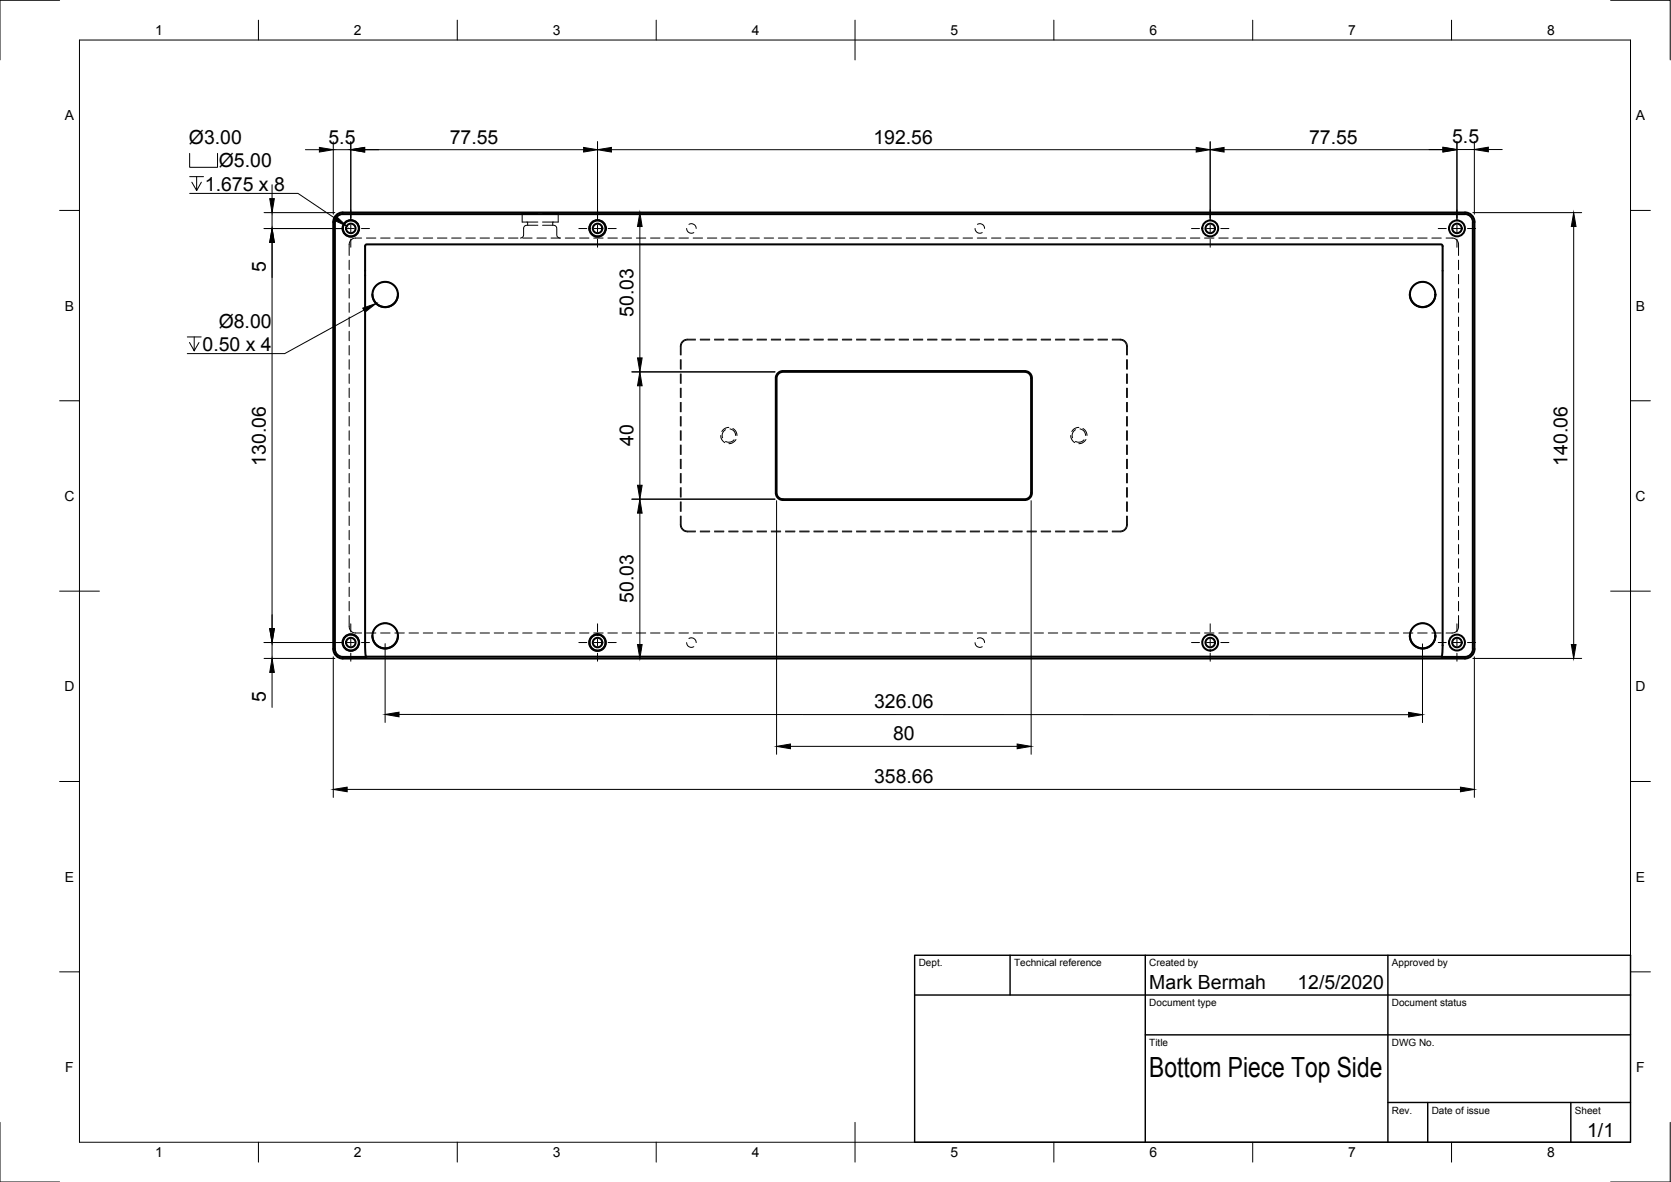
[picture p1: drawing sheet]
<svg xmlns="http://www.w3.org/2000/svg" width="420mm" height="297mm" viewBox="0 0 420 297" stroke-linecap="round" stroke-linejoin="round" font-family="sans-serif">
<!-- layer: Visible -->
<g fill="none" stroke="#000" stroke-width=".51">
<path d="M86.2 53.4h282.1M86.2 53.4a2.4 2.4 0 0 0-2.4 2.4v107.3M368.4 53.4a2.4 2.4 0 0 1 2.4 2.4l-.1 107.3M370.3 55.8v107.3M370.4 55.8a2 2 0 0 0-2-2h-282.2a1.96 1.96 0 0 0-2 2v107.3M93.6 74a3.2 3.2 0 0 0 3.2 3.2 3.2 3.2 0 0 0 3.3-3.2M354.5 74a3.2 3.2 0 0 0 3.2 3.2 3.2 3.2 0 0 0 3.2-3.2M195.5 93.8l1.2-.6h61.2l.5 .2 .7 .6 .4 .9v29.1l-.2 .6-.6 .8-.9 .3h-61.1l-.5-.2-.8-.6-.3-.9v-29.1zM195.6 94l.6-.4 .7-.2h60.8l.6 .2 .7 .5 .3 .8v29l-.2 .6-.7 .8-.7 .2h-60.8l-.8-.2-.6-.6-.2-.8v-29zM93.6 159.8a3.2 3.2 0 0 0 3.2 3.1 3.2 3.2 0 0 0 3.3-3.1M354.5 159.8a3.2 3.2 0 0 0 3.2 3.1 3.2 3.2 0 0 0 3.2-3.1M83.8 163.1a2.4 2.4 0 0 0 2.4 2.4h282.2a2.4 2.4 0 0 0 2.4-2.4"/>
<path d="M84.2 163.1a2 2 0 0 0 2 2h5.8M92 165.1l-.2-2.4v-100.9l.4-.4 270.3 .1 .2 .3v100.9l-.2 2.4M370.4 163.1a2 2 0 0 1-2.1 2h-276.3"/>
<circle cx="88.2" cy="57.4" r="2.09"/>
<circle cx="88.2" cy="57.4" r="1.2"/>
<circle cx="88.2" cy="57.4" r="2"/>
<circle cx="150.3" cy="57.4" r="2.09"/>
<circle cx="150.3" cy="57.4" r="1.2"/>
<circle cx="150.3" cy="57.4" r="2"/>
<circle cx="304.3" cy="57.4" r="1.2"/>
<circle cx="304.3" cy="57.4" r="2"/>
<circle cx="366.3" cy="57.4" r="1.2"/>
<circle cx="366.3" cy="57.4" r="2"/>
<circle cx="96.9" cy="74" r="3.2"/>
<circle cx="357.7" cy="74" r="3.2"/>
<circle cx="96.9" cy="159.8" r="3.2"/>
<circle cx="357.7" cy="159.8" r="3.2"/>
<circle cx="88.2" cy="161.5" r="2.09"/>
<circle cx="88.2" cy="161.5" r="1.2"/>
<circle cx="88.2" cy="161.5" r="2"/>
<circle cx="150.2" cy="161.5" r="2.08"/>
<circle cx="150.2" cy="161.5" r="2"/>
<circle cx="150.3" cy="161.5" r="1.2"/>
<circle cx="304.3" cy="161.5" r="2"/>
<circle cx="304.3" cy="161.5" r="1.2"/>
<circle cx="366.3" cy="161.5" r="1.2"/>
<circle cx="366.3" cy="161.5" r="2"/>
</g>
<!-- layer: Hidden -->
<g fill="none" stroke="#000" stroke-width=".25">
<path d="M90.9 59.8h-1.5a1.57 1.57 0 0 0-1.6 1.6v2.8M92.1 59.8h2.4M95.7 59.8h2.4M99.3 59.8h2.4M102.8 59.8h2.4M106.4 59.8h2.4M110 59.8h2.4M113.6 59.8h2.4M117.1 59.8h2.4M120.7 59.8h2.4M124.3 59.8h2.4M127.8 59.8h2.4"/>
<path d="M131.1 53.4l.2 .2h3.9M131.3 53.6v2.2h3.9M131.4 59.8h2.4M132.7 55.8v.8M135 59.8h2.4M135.2 56.6h-2.7a.79 .79 0 0 0-.8 .8l-.1 1.9-.2 .3-.5 .2M136.4 56.6h2.8a.79 .79 0 0 1 .8 .8v1.9l.3 .3 .5 .2M138.6 59.8h2.3M139 55.8v.8M140.4 53.6v2.2h-4M140.6 53.4l-.2 .2h-4M142.1 59.8h2.4"/>
<path d="M145.7 59.8h2.4M149.3 59.8h2.4M152.8 59.8h2.4M156.4 59.8h2.4M160 59.8h2.4M163.6 59.8h2.3M167.1 59.8h2.4M170.7 59.8h2.4M172.7 57.4a1.2 1.2 0 0 0 1.8 1M173.2 56.4a1.23 1.23 0 0 1 1.8 1M174.3 59.8h2.4M177.9 59.8h2.3"/>
<path d="M181.4 59.8h2.4M185 59.8h2.4M188.6 59.8h2.3M192.2 59.8h2.3M195.7 59.8h2.4M199.3 59.8h2.4M202.9 59.8h2.3M206.4 59.8h2.4M210 59.8h2.4M213.6 59.8h2.4M217.1 59.8h2.4M220.7 59.8h2.4"/>
<path d="M224.3 59.8h2.4M227.9 59.8h2.4M231.4 59.8h2.4M235 59.8h2.4M238.6 59.8h2.4M242.1 59.8h2.4M245.2 57.4a1.2 1.2 0 0 0 1.8 1M245.7 59.8h2.4M245.8 56.4a1.21 1.21 0 0 1 1.8 1M249.3 59.8h2.4M252.9 59.8h2.3M256.4 59.8h2.4"/>
<path d="M260 59.8h2.4M263.6 59.8h2.4M267.1 59.8h2.4M270.7 59.8h2.4M274.3 59.8h2.4M277.9 59.8h2.3M281.4 59.8h2.4M285 59.8h2.4M288.6 59.8h2.4M292.2 59.8h2.3M295.7 59.8h2.4M299.3 59.8h2.4"/>
<path d="M302.9 59.8h2.3M306.5 59.8h2.3M310 59.8h2.4M313.6 59.8h2.4M317.2 59.8h2.3M320.7 59.8h2.4M324.3 59.8h2.4M327.9 59.8h2.4M331.4 59.8h2.4M335 59.8h2.4M338.6 59.8h2.4M342.2 59.8h2.4"/>
<path d="M345.7 59.8h2.4M349.3 59.8h2.4M352.9 59.8h2.4M356.4 59.8h2.4M360 59.8h2.4M363.6 59.8h1.5a1.57 1.57 0 0 1 1.6 1.6v2.8M87.8 65.4v2.4M87.8 69v2.3M87.8 72.5v2.4M87.8 76.1v2.4M87.8 79.7v2.3M94.7 71.7l-.7 .8-.4 1.5"/>
<path d="M95.7 71l1.1-.2 1.2 .2M99 71.7l.7 .8 .3 1.5M355.5 71.7l-.7 .8-.3 1.5M356.5 71l1.2-.2 1.2 .2M359.9 71.7l.7 .8 .3 1.5M366.7 65.4v2.4M366.7 69v2.3M366.7 72.5v2.4M366.7 76.1v2.4M366.7 79.7v2.3M87.8 83.3v2.3M87.8 86.8v2.4"/>
<path d="M87.8 90.4v2.4M87.8 94v2.4M87.8 97.5v2.4M171.1 90.4v2.4M171.1 94v2.4M171.1 97.5v2.4M171.3 90.4v2.4M171.3 94v2.4M171.3 97.5v2.4M174.9 85.2h-2a1.79 1.79 0 0 0-1.8 1.8v2.2M174.9 85.4h-2a1.63 1.63 0 0 0-1.6 1.6v2.2M176.1 85.2h2.4"/>
<path d="M176.1 85.4h2.4M179.6 85.2h2.4M179.6 85.4h2.4M183.2 85.2h2.4M183.2 85.4h2.4M186.8 85.2h2.4M186.8 85.4h2.4M190.4 85.2h2.3M190.4 85.4h2.3M193.9 85.2h2.4M193.9 85.4h2.4M197.5 85.2h2.4"/>
<path d="M197.5 85.4h2.4M201.1 85.2h2.4M201.1 85.4h2.4M204.6 85.2h2.4M204.6 85.4h2.4M208.2 85.2h2.4M208.2 85.4h2.4M211.8 85.2h2.4M211.8 85.4h2.4M215.3 85.2h2.4M215.3 85.4h2.4M218.9 85.2h2.4"/>
<path d="M218.9 85.4h2.4M222.5 85.2h2.4M222.5 85.4h2.4M226.1 85.2h2.4M226.1 85.4h2.4M229.7 85.2h2.3M229.7 85.4h2.3M233.2 85.2h2.4M233.2 85.4h2.4M236.8 85.2h2.4M236.8 85.4h2.4M240.4 85.2h2.3"/>
<path d="M240.4 85.4h2.3M243.9 85.2h2.4M243.9 85.4h2.4M247.5 85.2h2.4M247.5 85.4h2.4M251.1 85.2h2.4M251.1 85.4h2.4M254.7 85.2h2.3M254.7 85.4h2.3M258.2 85.2h2.4M258.2 85.4h2.4M261.8 85.2h2.4"/>
<path d="M261.8 85.4h2.4M265.4 85.2h2.4M265.4 85.4h2.4M268.9 85.2h2.4M268.9 85.4h2.4M272.5 85.2h2.4M272.5 85.4h2.4M276.1 85.2h2.4M276.1 85.4h2.4M279.7 85.2h2a1.81 1.81 0 0 1 1.8 1.8v2.2M279.7 85.4h2a1.63 1.63 0 0 1 1.6 1.6v2.2M283.3 90.4v2.4"/>
<path d="M283.3 94v2.4M283.3 97.5v2.4M283.5 90.4v2.4M283.5 94v2.4M283.5 97.5v2.4M366.7 83.3v2.3M366.7 86.8v2.4M366.7 90.4v2.4M366.7 94v2.4M366.7 97.5v2.4M87.8 101.1v2.4M87.8 104.7v2.4"/>
<path d="M87.8 108.3v2.3M87.8 111.8v2.4M87.8 115.4v2.4M87.8 119v2.4M171.1 101.1v2.4M171.1 104.7v2.4M171.1 108.3v2.3M171.1 111.8v2.4M171.1 115.4v2.4M171.1 119v2.4M171.3 101.1v2.4M171.3 104.7v2.4"/>
<path d="M171.3 108.3v2.3M171.3 111.8v2.4M171.3 115.4v2.4M171.3 119v2.4M182.4 108a1.64 1.64 0 0 0-.7 2M183.6 107.8a1.66 1.66 0 0 1 1.4 1.6M184.6 110.5a1.69 1.69 0 0 1-2.2 .4M270.4 108a1.68 1.68 0 0 0-.7 2M271.5 107.8a1.65 1.65 0 0 1 1.5 1.6M272.6 110.5a1.68 1.68 0 0 1-2.2 .4M283.3 101.1v2.4M283.3 104.7v2.4"/>
<path d="M283.3 108.3v2.3M283.3 111.8v2.4M283.3 115.4v2.4M283.3 119v2.4M283.5 101.1v2.4M283.5 104.7v2.4M283.5 108.3v2.3M283.5 111.8v2.4M283.5 115.4v2.4M283.5 119v2.4M366.7 101.1v2.4M366.7 104.7v2.4"/>
<path d="M366.7 108.3v2.3M366.7 111.8v2.4M366.7 115.4v2.4M366.7 119v2.4M87.8 122.5v2.4M87.8 126.1v2.4M87.8 129.7v2.4M87.8 133.3v2.3M87.8 136.8v2.4M171.1 129.7v2.2a1.81 1.81 0 0 0 1.8 1.8h2M171.1 122.5v2.4M171.1 126.1v2.4"/>
<path d="M171.3 129.7v2.2a1.63 1.63 0 0 0 1.6 1.6h2M171.3 122.5v2.4M171.3 126.1v2.4M176.1 133.7h2.4M176.1 133.5h2.4M179.6 133.7h2.4M179.6 133.5h2.4M183.2 133.7h2.4M183.2 133.5h2.4M186.8 133.7h2.4M186.8 133.5h2.4M190.4 133.7h2.3"/>
<path d="M190.4 133.5h2.3M193.9 133.7h2.4M193.9 133.5h2.4M197.5 133.7h2.4M197.5 133.5h2.4M201.1 133.7h2.4M201.1 133.5h2.4M204.6 133.7h2.4M204.6 133.5h2.4M208.2 133.7h2.4M208.2 133.5h2.4M211.8 133.7h2.4"/>
<path d="M211.8 133.5h2.4M215.3 133.7h2.4M215.3 133.5h2.4M218.9 133.7h2.4M218.9 133.5h2.4M222.5 133.7h2.4M222.5 133.5h2.4M226.1 133.7h2.4M226.1 133.5h2.4M229.7 133.7h2.3M229.7 133.5h2.3M233.2 133.7h2.4"/>
<path d="M233.2 133.5h2.4M236.8 133.7h2.4M236.8 133.5h2.4M240.4 133.7h2.3M240.4 133.5h2.3M243.9 133.7h2.4M243.9 133.5h2.4M247.5 133.7h2.4M247.5 133.5h2.4M251.1 133.7h2.4M251.1 133.5h2.4M254.7 133.7h2.3"/>
<path d="M254.7 133.5h2.3M258.2 133.7h2.4M258.2 133.5h2.4M261.8 133.7h2.4M261.8 133.5h2.4M265.4 133.7h2.4M265.4 133.5h2.4M268.9 133.7h2.4M268.9 133.5h2.4M272.5 133.7h2.4M272.5 133.5h2.4M276.1 133.7h2.4"/>
<path d="M276.1 133.5h2.4M283.3 129.7v2.2a1.63 1.63 0 0 1-1.6 1.6h-2M283.3 122.5v2.4M283.3 126.1v2.4M283.5 129.7v2.2a1.79 1.79 0 0 1-1.8 1.8h-2M283.5 122.5v2.4M283.5 126.1v2.4M366.7 122.5v2.4M366.7 126.1v2.4M366.7 129.7v2.4M366.7 133.3v2.3M366.7 136.8v2.4"/>
<path d="M87.8 154.7v2.8a1.61 1.61 0 0 0 1.6 1.6h1.5M87.8 140.4v2.4M87.8 144v2.4M87.8 147.6v2.3M87.8 151.1v2.4M92.1 159.1h2.4M94.7 157.4l-.7 .9-.4 1.5M95.7 156.8l1.1-.2 1.2 .2M95.7 159.1h2.4M99 157.4l.7 .9 .3 1.5M99.3 159.1h2.4M102.8 159.1h2.4"/>
<path d="M106.4 159.1h2.4M110 159.1h2.4M113.6 159.1h2.4M117.1 159.1h2.4M120.7 159.1h2.4M124.3 159.1h2.4M127.8 159.1h2.4M131.4 159.1h2.4M135 159.1h2.4M138.6 159.1h2.3M142.1 159.1h2.4M145.7 159.1h2.4"/>
<path d="M149.3 159.1h2.4M152.8 159.1h2.4M156.4 159.1h2.4M160 159.1h2.4M163.6 159.1h2.3M167.1 159.1h2.4M170.7 159.1h2.4M174.3 159.1h2.4M177.9 159.1h2.3M181.4 159.1h2.4M185 159.1h2.4M188.6 159.1h2.3"/>
<path d="M192.2 159.1h2.3M195.7 159.1h2.4M199.3 159.1h2.4M202.9 159.1h2.3M206.4 159.1h2.4M210 159.1h2.4M213.6 159.1h2.4M217.1 159.1h2.4M220.7 159.1h2.4M224.3 159.1h2.4M227.9 159.1h2.4M231.4 159.1h2.4"/>
<path d="M235 159.1h2.4M238.6 159.1h2.4M242.1 159.1h2.4M245.7 159.1h2.4M249.3 159.1h2.4M252.9 159.1h2.3M256.4 159.1h2.4M260 159.1h2.4M263.6 159.1h2.4M267.1 159.1h2.4M270.7 159.1h2.4M274.3 159.1h2.4"/>
<path d="M277.9 159.1h2.3M281.4 159.1h2.4M285 159.1h2.4M288.6 159.1h2.4M292.2 159.1h2.3M295.7 159.1h2.4M299.3 159.1h2.4M302.9 159.1h2.3M306.5 159.1h2.3M310 159.1h2.4M313.6 159.1h2.4M317.2 159.1h2.3"/>
<path d="M320.7 159.1h2.4M324.3 159.1h2.4M327.9 159.1h2.4M331.4 159.1h2.4M335 159.1h2.4M338.6 159.1h2.4M342.2 159.1h2.4M345.7 159.1h2.4M349.3 159.1h2.4M352.9 159.1h2.4M355.5 157.4l-.7 .9-.3 1.5M356.4 159.1h2.4"/>
<path d="M356.5 156.8l1.2-.2 1.2 .2M359.9 157.4l.7 .9 .3 1.5M360 159.1h2.4M366.7 154.7v2.8a1.61 1.61 0 0 1-1.6 1.6h-1.5M366.7 140.4v2.4M366.7 144v2.4M366.7 147.6v2.3M366.7 151.1v2.4M172.7 161.5a1.2 1.2 0 0 0 1.8 1M173.2 160.5a1.21 1.21 0 0 1 1.8 1M245.2 161.5a1.2 1.2 0 0 0 1.8 1M245.8 160.5a1.19 1.19 0 0 1 1.8 1"/>
</g>
<!-- layer: Hidden Narrow -->
<path d="M181.2 109.5l.2 .9 .8 .8M183.3 107.4l-1.1 .3-.7 .7M184.3 107.7l.7 .6 .3 1.1M185 110.5l-.9 .8-.8 .2M269.2 109.5l.3 .9 .8 .8M271.3 107.4l-1.1 .3-.7 .7M272.3 107.7l.7 .6 .3 1.1M273 110.5l-.9 .8-.8 .2" fill="none" stroke="#000" stroke-width=".25"/>
<!-- layer: Border -->
<g fill="none" stroke="#000" stroke-width=".25">
<path d="M15 .1h-15v15M20 10.1h390v276.9h-390zM65 5.1v5M115 5.1v5M165 5.1v5M215 5.1v10M265 5.1v5M315 5.1v5M365 5.1v5M405 .1h15v15M15 52.9h5M410 52.9h5"/>
<path d="M15 100.7h5M410 100.7h5M15 148.6h10M405 148.6h10M15 196.4h5M410 196.4h5M15 244.2h5M410 244.2h5M0 282.1v14.9h15M65 287v5M115 287v5M165 287v5"/>
<path d="M215 282.1v9.9M265 287v5M315 287v5M365 287v5M420 282.1v14.9h-15"/>
</g>
<!-- layer: TitleBlock -->
<path d="M230 240.1h180v46.9h-180zM230 250h180M254 240.1v9.9M288 240.1v46.9M349 240.1v46.9M288 260.1h122M349 277.1h61M359 277.1v9.9M395 277.1v9.9" fill="none" stroke="#000" stroke-width=".36"/>
<!-- layer: Center Lines -->
<g fill="none" stroke="#000" stroke-width=".25">
<path d="M83.5 57.4h2M87.3 57.4h1.8M88.2 52.7v2M88.2 56.5v1.8M90.9 57.4h2M145.5 57.4h2.1M149.4 57.4h1.7M150.2 52.7v2M150.2 56.5v1.8M152.9 57.4h2M299.6 57.4h2M303.4 57.4h1.8"/>
<path d="M304.3 52.7v2M304.3 56.5v1.8M307 57.4h2M361.6 57.4h2M365.4 57.4h1.8M366.3 52.7v2M366.3 56.5v1.8M369 57.4h2M88.2 60.1v2M150.2 60.1v2M304.3 60.1v2M366.3 60.1v2"/>
<path d="M88.2 156.8v2M150.2 156.8v2M304.3 156.8v2M366.3 156.8v2M83.5 161.5h2M87.3 161.5h1.8M88.2 160.6v1.8M88.2 164.2v2M90.9 161.5h2M145.5 161.5h2.1M149.4 161.5h1.7M150.2 160.6v1.8"/>
<path d="M150.2 164.2v2M152.9 161.5h2M299.6 161.5h2M303.4 161.5h1.8M304.3 160.6v1.8M304.3 164.2v2M307 161.5h2M361.6 161.5h2M365.4 161.5h1.8M366.3 160.6v1.8M366.3 164.2v2M369 161.5h2"/>
</g>
<!-- layer: Annotations -->
<path d="M47.7 38.6v3.4h7v-3.4M47.7 48.6h27.2l9.4 6.3M47.7 44.4h3.5M49.4 44.4v3.5l-1.2-2.1M50.6 45.8l-1.2 2.1M91.5 77.9l-19.9 11h-24.5M47.1 84.7h3.5M48.8 84.7v3.5l-1.2-2.1M50 86.1l-1.2 2.1" fill="none" stroke="#000" stroke-width=".25"/>
<path d="M84.6 54.4l2.6 2.4-3.3-1.5zM91.2 77.4l3.4-1.1-2.8 2.2z" fill="#000" stroke="#000" stroke-width=".25"/>
<!-- layer: Dimensions -->
<g fill="none" stroke="#000" stroke-width=".25">
<path d="M76.8 37.6h3.5M83.8 37.6h4.4M83.8 35.6v18.2M88.2 35.6v19.8M91.7 37.6h55M150.2 35.6v19.8M153.7 37.6h147.1M304.3 35.6v19.8M307.8 37.6h55M366.3 37.6h4.4M366.3 35.6v19.8M370.7 35.6v18.2"/>
<path d="M374.2 37.6h3.5M66.4 53.4h17.8M66.4 57.4h19.8M68.4 46.4v3.5M68.4 53.4v4M158.9 53.4h.5M160.9 56.9v33M370.3 53.4h27.4M395.7 56.9v105.1M68.4 60.9v97.1M158.9 93.5h36M160.9 97v24.9"/>
<path d="M158.9 125.4h36M160.9 129v33M195.3 125.8v63.8M259.3 125.8v63.8M66.4 165.5h17.8M66.4 161.5h19.8M68.4 161.5v4M68.4 169v8.8M83.8 165.1v35.3M96.8 161.7v19.9M100.3 179.5l253.9 .1M162.8 165.5h.1"/>
<path d="M357.7 161.8v19.8M370.3 165.5h27.4M370.7 165.1v35.3M87.3 198.4h279.9M198.8 187.6h57"/>
</g>
<g fill="#000" stroke="#000" stroke-width=".25">
<path d="M80.3 37l3.5 .6-3.5 .6zM88.2 37.6l3.5-.6v1.2zM146.7 37l3.5 .6-3.5 .6zM150.2 37.6l3.5-.6v1.2zM300.8 37l3.5 .6-3.5 .6zM304.3 37.6l3.5-.6v1.2zM362.8 37l3.5 .6-3.5 .6zM362.8 37l3.5 .6-3.5 .5zM370.7 37.6l3.5-.6v1.1zM67.8 49.9h1.2l-.6 3.5zM160.9 53.4l.6 3.5h-1.2zM395.7 53.4l.6 3.5h-1.2z"/>
<path d="M68.4 57.4l.6 3.5h-1.2zM160.9 93.5l.6 3.5h-1.2zM160.3 89.9h1.2l-.6 3.6zM160.3 121.9h1.2l-.6 3.5zM160.9 125.4l.6 3.6h-1.2zM67.8 158h1.2l-.6 3.5zM68.4 165.5l.6 3.5h-1.2zM96.8 179.5l3.5-.5v1.1zM160.3 162h1.2l-.6 3.5zM354.2 179l3.5 .6-3.5 .6zM395.1 162h1.2l-.6 3.5zM83.8 198.4l3.5-.6v1.2z"/>
<path d="M195.3 187.6l3.5-.6v1.2zM255.8 187l3.5 .6-3.5 .6zM367.2 197.8l3.5 .6-3.5 .6z"/>
</g>
<text font-size="7" x="289" y="270.6">Bottom Piece Top Side</text>
<g font-size="4.9">
<text x="47.5" y="36.1">Ø3.00</text>
<text x="82.6" y="36.1">5.5</text>
<text x="113.1" y="36.1">77.55</text>
<text x="219.6" y="36.1">192.56</text>
<text x="329.2" y="36.1">77.55</text>
<text x="365.1" y="36">5.5</text>
<text x="51.5" y="47.9">1.675 x 8</text>
<text x="55" y="42">Ø5.00</text>
<text x="66.8" y="68.5" transform="rotate(-90 66.8 68.5)">5</text>
<text x="55" y="82.3">Ø8.00</text>
<text x="159.3" y="79.6" transform="rotate(-90 159.3 79.6)">50.03</text>
<text x="50.9" y="88.2">0.50 x 4</text>
<text x="159.3" y="112.1" transform="rotate(-90 159.3 112.1)">40</text>
<text x="66.8" y="117.1" transform="rotate(-90 66.8 117.1)">130.06</text>
<text x="394.1" y="117.1" transform="rotate(-90 394.1 117.1)">140.06</text>
<text x="159.3" y="151.6" transform="rotate(-90 159.3 151.6)">50.03</text>
<text x="66.8" y="176.5" transform="rotate(-90 66.8 176.5)">5</text>
<text x="219.8" y="178">326.06</text>
<text x="224.6" y="186">80</text>
<text x="219.8" y="196.8">358.66</text>
<text x="289" y="248.5">Mark Bermah</text>
<text x="326.2" y="248.5">12/5/2020</text>
<text x="399.1" y="285.7">1/1</text>
</g>
<g font-size="3.5">
<text x="39" y="8.8">1</text>
<text x="89" y="8.8">2</text>
<text x="139" y="8.8">3</text>
<text x="189" y="8.8">4</text>
<text x="239" y="8.8">5</text>
<text x="289" y="8.8">6</text>
<text x="339" y="8.8">7</text>
<text x="389" y="8.8">8</text>
<text x="16.3" y="30.2">A</text>
<text x="411.3" y="30.2">A</text>
<text x="16.3" y="78">B</text>
<text x="411.3" y="78">B</text>
<text x="16.2" y="125.9">C</text>
<text x="411.2" y="125.9">C</text>
<text x="16.2" y="173.7">D</text>
<text x="411.2" y="173.7">D</text>
<text x="16.3" y="221.6">E</text>
<text x="411.3" y="221.6">E</text>
<text x="16.4" y="269.4">F</text>
<text x="411.4" y="269.4">F</text>
<text x="39" y="290.8">1</text>
<text x="89" y="290.8">2</text>
<text x="139" y="290.8">3</text>
<text x="189" y="290.8">4</text>
<text x="239" y="290.8">5</text>
<text x="289" y="290.8">6</text>
<text x="339" y="290.8">7</text>
<text x="389" y="290.8">8</text>
</g>
<g font-size="2.5">
<text x="231" y="242.9">Dept.</text>
<text x="255" y="242.9">Technical reference</text>
<text x="289" y="242.9">Created by</text>
<text x="350" y="242.9">Approved by</text>
<text x="289" y="252.8">Document type</text>
<text x="350" y="252.8">Document status</text>
<text x="289" y="262.9">Title</text>
<text x="350" y="262.9">DWG No.</text>
<text x="350" y="279.9">Rev.</text>
<text x="360" y="279.9">Date of issue</text>
<text x="396" y="279.9">Sheet</text>
</g>
</svg>
